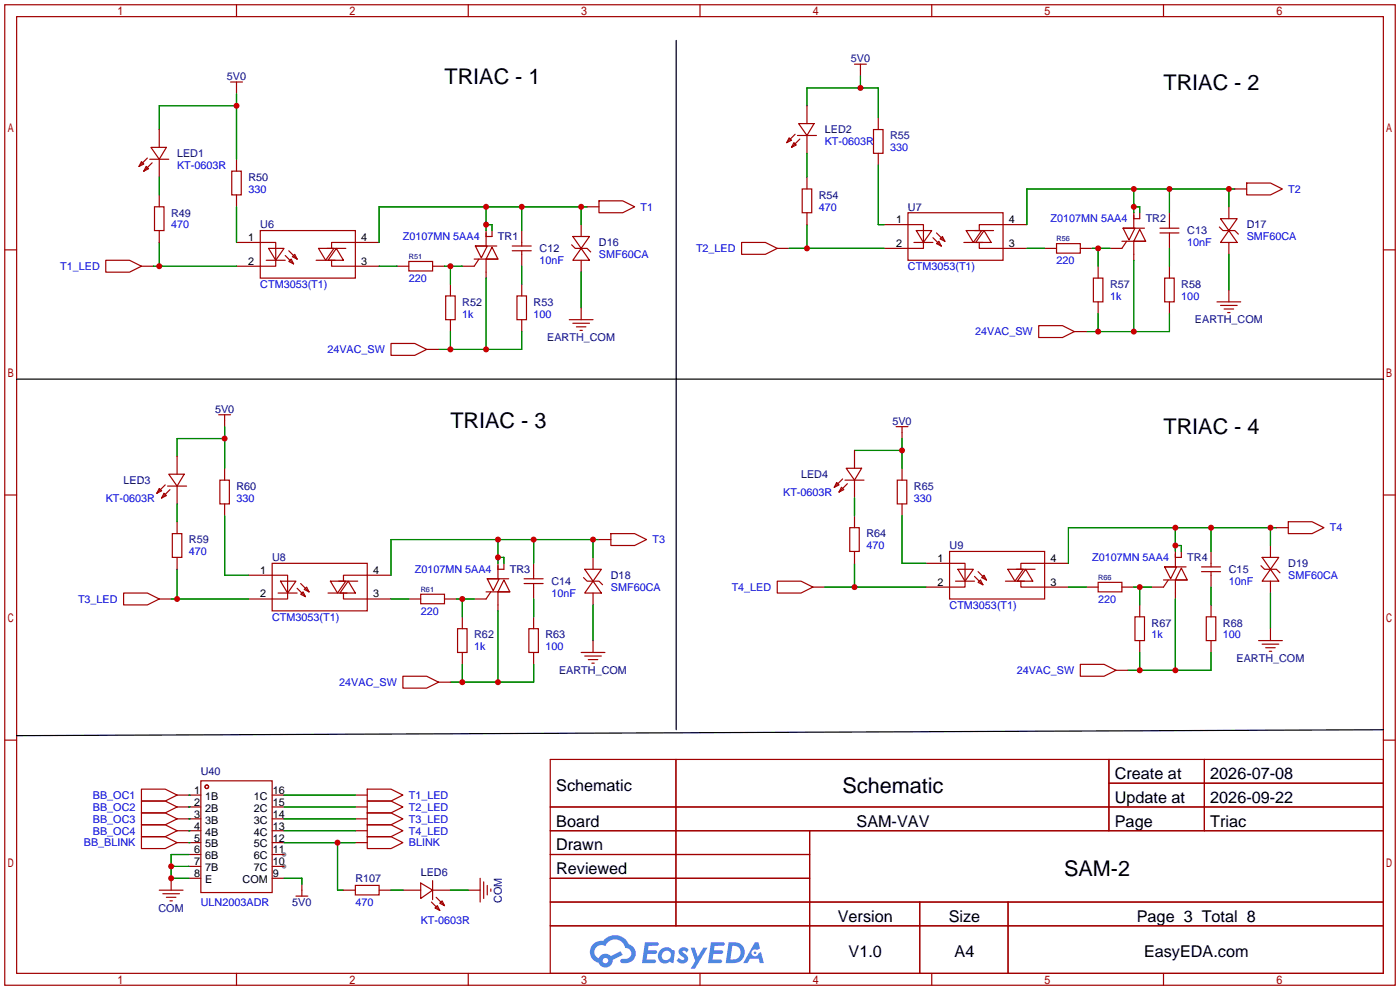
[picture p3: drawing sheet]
<svg xmlns="http://www.w3.org/2000/svg" width="299mm" height="212mm" viewBox="0 0 299 212" stroke-linecap="round" stroke-linejoin="round" font-family="sans-serif">
<g fill="#999">
<circle cx="60.7" cy="185.2" r=".51"/>
<circle cx="60.7" cy="182.6" r=".51"/>
</g>
<g fill="none" stroke="#a10000" stroke-width=".25">
<path d="M1 1h297.2v209.6h-297.2zM3.6 3.6h292.1v204.4h-292.1zM50.5 1v2.6M100.1 1v2.6M149.6 1v2.6M199.1 1v2.6M248.7 1v2.6M1 53.4h2.6M295.7 53.4h2.5M1 105.8h2.6M295.7 105.8h2.5M1 158.2h2.6"/>
<path d="M295.7 158.2h2.5M117.6 162.3h178.1v45.7h-178.1zM117.6 172.5h178.1M117.6 177.5h178.1M144.5 162.3v35.6M173 177.5v30.5M237 162.3v15.2M237 167.4h58.7M257.4 162.3v15.2M117.6 182.6h55.4M117.6 192.8h178.1M117.6 187.7h55.4"/>
<path d="M117.6 197.9h178.1M196.6 192.8v15.2M215.4 192.8v15.2M50.5 208v2.6M100.1 208v2.6M149.6 208v2.6M199.1 208v2.6M248.7 208v2.6"/>
</g>
<g fill="#5487ff">
<path d="M145.3 202.7a1.3 1.3 0 0 1 1.9 .3l-.4 .6a.54 .54 0 0 0-.9-.2l.1 .2a1.34 1.34 0 0 1 .9 1.8 1.47 1.47 0 0 1-2.3-.1l.5-.6 .8 .5a.31 .31 0 0 0 .4-.3 .31 .31 0 0 0-.3-.4 1.12 1.12 0 0 1-.7-1.8z"/>
<path d="M147.6 202.5h.9l.6 2 1.2-2h.9l-2.7 4.6h-.9l1-1.7z"/>
<path d="M137.8 201.4h1.7a1.31 1.31 0 0 1 1.2 .2 .4 .4 0 0 1-.3 .5l-1.8 .1-.1 .9h1.6a.4 .4 0 0 1 .4 .4 .4 .4 0 0 1-.5 .4h-1.6l-.2 1.2h1.4a.46 .46 0 0 1 .5 0 .46 .46 0 0 1 .1 .5l-.4 .2h-2.6z"/>
<path d="M151.9 201.4h1.7a1.32 1.32 0 0 1 1.2 .2 .39 .39 0 0 1-.3 .5l-1.8 .1-.1 .9h1.6a.4 .4 0 0 1 .4 .4 .4 .4 0 0 1-.4 .4h-1.7l-.2 1.2h1.4a.46 .46 0 0 1 .5 0 .46 .46 0 0 1 .1 .5l-.4 .2h-2.6z"/>
<path d="M161.3 201.4h.8l.3 1.3-.6 .4a.75 .75 0 0 0-1.1 .3 .75 .75 0 0 0 .5 1 .75 .75 0 0 0 .9-.7l.5-.2 .6 2.3h-.8l-.3-.9h-1.8l-.5 .9h-1z"/>
<path d="M155.7 201.4l-.6 4.4h1.5a2.27 2.27 0 0 0 2.6-2.2 2.27 2.27 0 0 0-2.7-2.2zM156.5 202.1a1.5 1.5 0 0 1 1.8 1.6 1.5 1.5 0 0 1-1.9 1.4h-.3z"/>
<path d="M141.2 203a1.6 1.6 0 0 0-.3 2.3 1.6 1.6 0 0 0 2.3 .2l.7 .3 .3-2.4-.1-.3-.5-.1a1.58 1.58 0 0 0-2.4 0zM141.8 203.5a.98 .98 0 0 1 1.6 .4 .98 .98 0 0 1-1.1 1.3 .94 .94 0 0 1-.9-.7 .94 .94 0 0 1 .4-1z"/>
<path d="M126.8 201.8a2.37 2.37 0 0 0 1.1 4 1.54 1.54 0 0 0 1.8 1 1.54 1.54 0 0 0 1.2-1.6l2.2-1.1-.5-.8-2 1a1.57 1.57 0 0 0-2.7 .5 1.5 1.5 0 0 1-.7-2.1 1.5 1.5 0 0 1 2.2-.5 2.23 2.23 0 0 1 2.3-1.4 2.23 2.23 0 0 1 2 1.8 1.16 1.16 0 0 1 1.2 1.1 1.16 1.16 0 0 1-1.1 1.2h-.7a.47 .47 0 0 0-.5 .4 .47 .47 0 0 0 .4 .5 2.17 2.17 0 0 0 2.5-.9 2.17 2.17 0 0 0-.3-2.7l-.8-.4a3.2 3.2 0 0 0-5.5-.7l-1.1 .1zM128.8 205.3a.6 .6 0 0 1 1.2 0 .6 .6 0 0 1-1.2 0z"/>
<circle cx="161.4" cy="203.6" r=".28"/>
</g>
<g fill="none" stroke="#a10000" stroke-width=".25">
<path d="M49.3 17.5h2.5M50.5 17.5v2.6M182.6 13.7h2.6M183.9 13.7v2.6M30.2 34.5l.5 .6-1 .5zM31.2 35.6l.5 .5-1 .5zM31.5 33.8l-1.8 1.8M32 34h4.1M32.3 31.5h3.3l-1.6 2.5zM32.5 34.8l-1.8 1.8M34 27.7v3.8M34 34v3.8"/>
<path d="M49.5 36.6h2.1v5.1h-2.1zM50.5 34v2.6M168.7 29.5l.5 .5-1.1 .5zM169.7 30.5l.5 .5-1 .5zM169.9 28.7l-1.8 1.8M170.4 29h4.1M170.7 26.4h3.3l-1.5 2.6zM170.9 29.7l-1.7 1.8M172.5 22.6v3.8M172.5 29v3.8M172.5 37.8v2.6M186.7 27.7h2v5.1h-2z"/>
<path d="M187.7 25.1v2.6M187.7 32.8v2.5M266.4 39.1h5.1l2.6 1.3-2.6 1.3h-5.1zM22.6 55.6h5.1l2.5 1.3-2.5 1.3h-5.1zM30.2 56.9h2.6M33 44.2h2.1v5.1h-2.1zM34 41.7v2.5M34 49.3v2.5M50.5 51.8h8.4v5.1h-8.4M50.5 41.7v2.5M55.6 49.3h20.3v10.1h-20.3zM56.9 55.6h4.1"/>
<path d="M57.4 53.1h3.3l-1.8 2.5zM61 54.6l1.7 1.8M61.7 53.6l1.8 1.8M62.2 55.4l.5 1-1-.5zM62.5 54.9l.5-.5 .5 1zM67.6 55.6h4M68.1 53.1h3.3l-1.8 2.5zM69.8 53.1h4.1M70.9 55.6v1.3h10.1M71.9 53.1l1.5 2.5h-3.3zM81 51.8h-10.1v1.3M84.8 56.9h2.6"/>
<path d="M87.4 55.9h5.1v2h-5.1zM92.5 56.9h2.5M101.3 55.4h5.1M101.6 52.6h2.5l-1.2 2.5zM101.6 52.6h4.6M102.4 55.4l-1.1 1.5h-2.5M103.9 49.3v3.3M103.9 55.4v4M105.2 52.8l1.2 2.6h-2.5zM105.2 49.3v1.2h-1.3M109.5 52.6h4M109.5 53.6h4"/>
<path d="M111.5 49.3v3.3M111.5 53.6v3.3M122.2 52.3l.7 .8h2.6l.7 .7M122.4 50.5h3.6l-1.8 2.6zM124.2 53.1l1.8 2.5h-3.6zM124.2 48v2.5M124.2 55.6v2.6M125.5 44.2h2.5M128 42.9h5.1l2.5 1.3-2.5 1.3h-5.1zM158.5 51.8h5.1l2.5 1.3-2.5 1.3h-5.1zM166.1 53.1h2.6M171.4 40.4h2.1v5.1h-2.1z"/>
<path d="M172.5 45.5v2.5M189 48h8.4v5.1h-8.4M194.1 45.5h20.3v10.1h-20.3zM195.3 51.8h4.1M195.8 49.3h3.3l-1.7 2.5zM199.4 50.8l1.8 1.8M200.2 52.1l.5-.5 .5 1zM200.2 49.8l1.7 1.8M200.9 51.1l.5-.6 .5 1.1zM206 51.8h4.1M206.5 49.3h3.3l-1.8 2.5zM208.3 49.3h4"/>
<path d="M209.3 51.8v1.3h10.2M210.3 49.3l1.5 2.5h-3.3zM219.5 48h-10.2v1.3M223.3 53.1h2.5M225.8 52.1h5.1v2h-5.1zM230.9 53.1h2.5M233.7 59.4h2v5.1h-2zM234.7 56.9v2.5M239.8 51.6h5.1M240 48.8h2.6l-1.3 2.5zM240 48.8h4.6M240.8 51.6l-1 1.5h-2.6"/>
<path d="M242.3 45.5v3.3M242.3 51.6v4M243.6 49l1.3 2.6h-2.6zM243.6 45.5v1.2h-1.3M247.9 48.8h4.1M247.9 49.8h4.1M248.9 59.4h2.1v5.1h-2.1zM249.9 45.5v3.3M249.9 49.8v3.3M249.9 56.9v2.5M260.6 48.5l.8 .8h2.5l.8 .7M260.9 46.7h3.5l-1.8 2.6z"/>
<path d="M262.6 49.3l1.8 2.5h-3.5zM262.6 44.2v2.5M262.6 51.8v2.6M263.9 40.4h2.5M83.6 73.4h5l2.6 1.3-2.6 1.2h-5zM91.2 74.7h2.5M95.2 63.2h2.1v5.1h-2.1zM96.3 60.7v2.5M96.3 68.3v2.6M110.5 63.2h2v5.1h-2zM111.5 60.7v2.5M111.5 68.3v2.6"/>
<path d="M121.7 68.3h5M122.4 69.1h3.6M123.2 69.8h2M124 70.6h.5M124.2 65.8v2.5M222 69.6h5.1l2.5 1.3-2.5 1.2h-5.1zM229.6 70.9h2.6M234.7 64.5v2.6M249.9 64.5v2.6M260.1 64.5h5.1M260.9 65.3h3.5M261.6 66h2.1"/>
<path d="M262.4 66.8h.5M262.6 62v2.5M37.8 97.5v3.8M46.7 88.6h2.6M48 88.6v2.6M182.6 96.3v3.8M191.5 91.2h2.6M192.8 91.2v2.5M34 104.4l.5 .5-1 .5zM35.1 105.4l.5 .5-1.1 .5zM35.3 103.6l-1.8 1.8M35.8 103.9h4.1"/>
<path d="M36.1 101.3h3.3l-1.6 2.6zM36.3 104.6l-1.8 1.8M36.8 114h2.1v5.1h-2.1zM37.8 103.9v3.8M37.8 111.5v2.5M37.8 119.1v2.6M47 102.6h2v5.1h-2zM48 100.1v2.5M48 107.7v2.5M126.7 119.1v2.6M128 115.3h2.6M130.6 114h5l2.6 1.3-2.6 1.3h-5z"/>
<path d="M178.8 103.1l.5 .5-1 .5zM179.8 104.1l.5 .5-1 .6zM180.1 102.4l-1.8 1.7M180.6 102.6h4.1M180.8 100.1h3.3l-1.5 2.5zM181.1 103.4l-1.8 1.8M181.6 112.8h2v5.1h-2zM182.6 102.6v3.8M182.6 110.2v2.6M182.6 117.9v2.5M191.8 102.6h2v5.1h-2zM192.8 100.1v2.5"/>
<path d="M192.8 107.7v2.5M202.9 117.9h20.4v10.1h-20.4zM251.2 117.9v3.3M252.5 117.9v1.2h-1.3M258.8 117.9v3.3M269.7 119.1h3.6l-1.8 2.6zM271.5 116.6v2.5M272.8 112.8h2.5M275.3 111.5h5.1l2.6 1.3-2.6 1.2h-5.1zM26.4 126.7h5.1l2.5 1.3-2.5 1.3h-5.1zM34 128h2.6M53.1 122.9h8.4v5.1h-8.4"/>
<path d="M58.2 120.4h20.3v10.2h-20.3zM59.4 126.7h4.1M59.9 124.2h3.3l-1.7 2.5zM63.5 125.7l1.8 1.8M64.3 127l.5-.5 .5 1zM64.3 124.7l1.7 1.8M65.5 125.5l.5 1-1-.5zM70.1 126.7h4.1M70.6 124.2h3.3l-1.8 2.5zM72.4 124.2h4.1M73.4 126.7v1.3h10.2M74.4 124.2l1.5 2.5h-3.3z"/>
<path d="M83.6 122.9h-10.2v1.3M87.4 128h2.5M89.9 127h5.1v2h-5.1zM95 128h2.5M97.8 134.4h2v5h-2zM98.8 131.8v2.6M98.8 139.4v2.6M103.9 126.5h5.1M104.1 123.7h2.6l-1.3 2.5zM104.1 123.7h4.6M104.9 126.5l-1 1.5h-2.6M106.4 120.4v3.3"/>
<path d="M106.4 126.5v4.1M107.7 124l1.3 2.5h-2.6zM107.7 120.4v1.3h-1.3M112 123.7h4.1M112 124.7h4.1M113 134.4h2.1v5h-2.1zM114 120.4v3.3M114 124.7v3.3M114 131.8v2.6M114 139.4v2.6M124.2 139.4h5.1M124.7 123.4l.8 .8h2.5l.8 .8"/>
<path d="M125 121.7h3.5l-1.8 2.5zM126.7 124.2l1.8 2.5h-3.5zM126.7 126.7v2.6M126.7 136.9v2.5M166.1 124.2h5.1l2.5 1.3-2.5 1.2h-5.1zM173.7 125.5h2.6M197.9 120.4h8.3v5.1h-8.3M204.2 124.2h4.1M204.7 121.7h3.3l-1.8 2.5zM208.3 123.2l1.8 1.8M209 124.5l.5-.5 .6 1zM209 122.2l1.8 1.8"/>
<path d="M209.8 123.4l.5-.5 .5 1.1zM214.9 124.2h4M215.4 121.7h3.3l-1.8 2.5zM217.2 121.7h4M218.2 124.2v1.3h10.1M219.2 121.7l1.5 2.5h-3.3zM228.3 120.4h-10.1v1.3M232.2 125.5h2.5M234.7 124.5h5.1v2h-5.1zM239.8 125.5h2.5M242.6 131.8h2v5.1h-2zM243.6 129.3v2.5"/>
<path d="M243.6 136.9v2.5M248.7 124h5M248.9 121.2h2.6l-1.3 2.5zM248.9 121.2h4.6M249.7 124l-1 1.5h-2.6M251.2 124v4M252.5 121.4l1.2 2.6h-2.5zM256.8 121.2h4.1M256.8 122.2h4.1M257.8 131.8h2v5.1h-2zM258.8 122.2v3.3M258.8 129.3v2.5"/>
<path d="M258.8 136.9v2.5M269 136.9h5.1M269.5 120.9l.8 .8h2.5l.8 .7M269.7 137.7h3.6M270.5 138.4h2M271.3 139.2h.5M271.5 121.7l1.8 2.5h-3.6zM271.5 124.2v2.5M271.5 134.4v2.5M86.1 144.5h5.1l2.5 1.3-2.5 1.3h-5.1zM93.7 145.8h2.6M125 140.2h3.5"/>
<path d="M125.7 141h2.1M126.5 141.7h.5M230.9 142h5.1l2.5 1.3-2.5 1.2h-5.1zM238.5 143.3h2.5M30.2 168.7h5.1l2.5 1.2-2.5 1.3h-5.1zM30.2 171.2h5.1l2.5 1.3-2.5 1.2h-5.1zM30.2 173.7h5.1l2.5 1.3-2.5 1.3h-5.1zM30.2 176.3h5.1l2.5 1.2-2.5 1.3h-5.1zM30.2 178.8h5.1l2.5 1.3-2.5 1.3h-5.1zM37.8 169.9h5.1M37.8 172.5h5.1M37.8 175h5.1"/>
<path d="M37.8 177.5h5.1M42.9 166.9h15.3v23.9h-15.3zM58.2 169.9h2.5M58.2 172.5h2.5M58.2 175h2.5M58.2 177.5h2.5M75.9 169.9h2.6M75.9 172.5h2.6M75.9 175h2.6M75.9 177.5h2.6M78.5 168.7h5.1l2.5 1.2-2.5 1.3h-5.1zM78.5 171.2h5.1l2.5 1.3-2.5 1.2h-5.1z"/>
<path d="M78.5 173.7h5.1l2.5 1.3-2.5 1.3h-5.1zM78.5 176.3h5.1l2.5 1.2-2.5 1.3h-5.1zM78.5 178.8h5.1l2.5 1.3-2.5 1.3h-5.1zM34 190.2h5.1M34.8 191h3.6M35.6 191.8h2M36.3 192.5h.5M36.6 187.7v2.5M37.8 180.1h5.1M40.4 182.6h2.5M40.4 185.2h2.5M40.4 187.7h2.5"/>
<path d="M58.2 180.1h2.5M58.2 182.6h2.5M58.2 185.2h2.5M58.2 187.7h2.5M63.2 191.5h2.6M64.5 189v2.5M73.4 190.2h2.5M75.9 189.2h5.1v2.1h-5.1zM75.9 180.1h2.6M81 190.2h2.6M86.1 190.2h3.8M89.9 188.7l2.6 1.5-2.6 1.8z"/>
<path d="M92.2 192.8l1.8 1.8M92.5 190.2h3.8M92.5 188.2v4.1M93 194.1l.5-.6 .5 1.1zM93.2 191.8l1.8 1.7M94 193l.5-.5 .5 1zM100.1 190.2h2.5M102.6 187.7v5.1M103.4 188.5v3.5M104.1 189.2v2.1M104.9 190v.5"/>
<circle cx="44.2" cy="168.1" r=".38"/>
</g>
<g fill="none" stroke="#008700" stroke-width=".25">
<path d="M183.9 16.3v2.5M34 37.8v3.9M50.5 20.1v13.9M50.5 22.6h-16.5v5.1M172.5 22.6v-3.8h15.2v6.3M172.5 32.8v5M187.7 35.3v12.7h1.3M32.8 56.9h17.7M34 51.8v5.1M50.5 44.2v7.6M81 56.9h3.8M95 56.9h3.8"/>
<path d="M96.3 56.9v3.8M103.9 44.2v5.1M103.9 59.4v15.3M103.9 48h1.3v1.3M111.5 44.2v5.1M111.5 56.9v3.8M124.2 44.2v3.8M124.2 58.2v7.6M125.5 44.2h-44.5v7.6M168.7 53.1h20.3M172.5 48v5.1M219.5 53.1h3.8"/>
<path d="M233.4 53.1h3.8M234.7 53.1v3.8M242.3 44.2h1.3v1.3M242.3 40.4v5.1M242.3 55.6v15.3M249.9 40.4v5.1M249.9 53.1v3.8M262.6 40.4v3.8M262.6 54.4v7.6M263.9 40.4h-44.4v7.6M96.3 70.9v3.8M111.5 70.9v3.8h-17.8"/>
<path d="M234.7 67.1v3.8M249.9 67.1v3.8h-17.7M48 91.2v8.9M48 93.7h-10.2v3.8M182.6 96.3h10.2M192.8 93.7v6.4M37.8 107.7v3.8M48 110.2v12.7h5.1M106.4 115.3v5.1M106.4 119.1h1.3v1.3M114 115.3v5.1M126.7 115.3v3.8"/>
<path d="M128 115.3h-44.4v7.6M182.6 106.4v3.8M192.8 110.2v10.2h5.1M251.2 112.8v5.1M251.2 116.6h1.3v1.3M258.8 112.8v5.1M271.5 112.8v3.8M272.8 112.8h-44.5v7.6M36.6 128h16.5M37.8 121.7v6.3M83.6 128h3.8M97.5 128h3.8"/>
<path d="M98.8 128v3.8M106.4 130.6v15.2M114 128v3.8M126.7 129.3v7.6M176.3 125.5h21.6M182.6 120.4v5.1M228.3 125.5h3.9M242.3 125.5h3.8M243.6 125.5v3.8M243.6 139.4v3.9M251.2 128v15.3M258.8 125.5v3.8"/>
<path d="M258.8 139.4v3.9h-17.8M271.5 126.7v7.7M98.8 142v3.8M114 142v3.8h-17.7M40.4 169.9h.1M40.4 172.5h.1M40.4 175h.1M40.4 177.5h.1M60.7 169.9h15.2M60.7 172.5h15.2M60.7 175h15.2M60.7 177.5h15.2"/>
<path d="M36.6 185.2h3.8M40.4 180.1h.1M40.4 182.6h-3.8v5.1h3.8M60.7 187.7h3.8v1.3M60.7 180.1h15.2M72.1 180.1v10.1h1.3M83.6 190.2h2.5M96.3 190.2h3.8"/>
</g>
<path d="M144.5 8.6v147.4M3.6 81h292.1M295.7 156l-292.1 1.2" fill="none" stroke="#000" stroke-width=".25"/>
<g fill="#c00">
<circle cx="50.5" cy="22.6" r=".63"/>
<circle cx="34" cy="56.9" r=".63"/>
<circle cx="124.2" cy="44.2" r=".63"/>
<circle cx="111.5" cy="44.2" r=".63"/>
<circle cx="103.9" cy="44.2" r=".63"/>
<circle cx="103.9" cy="48" r=".63"/>
<circle cx="96.3" cy="56.9" r=".63"/>
<circle cx="103.9" cy="74.7" r=".63"/>
<circle cx="96.3" cy="74.7" r=".63"/>
<circle cx="183.9" cy="18.8" r=".63"/>
<circle cx="172.5" cy="53.1" r=".63"/>
<circle cx="262.6" cy="40.4" r=".63"/>
<circle cx="249.9" cy="40.4" r=".63"/>
<circle cx="242.3" cy="40.4" r=".63"/>
<circle cx="242.3" cy="44.2" r=".63"/>
<circle cx="234.7" cy="53.1" r=".63"/>
<circle cx="242.3" cy="70.9" r=".63"/>
<circle cx="234.7" cy="70.9" r=".63"/>
<circle cx="48" cy="93.7" r=".63"/>
<circle cx="37.8" cy="128" r=".63"/>
<circle cx="126.7" cy="115.3" r=".63"/>
<circle cx="114" cy="115.3" r=".63"/>
<circle cx="106.4" cy="115.3" r=".63"/>
<circle cx="106.4" cy="119.1" r=".63"/>
<circle cx="98.8" cy="128" r=".63"/>
<circle cx="106.4" cy="145.8" r=".63"/>
<circle cx="98.8" cy="145.8" r=".63"/>
<circle cx="192.8" cy="96.3" r=".63"/>
<circle cx="182.6" cy="125.5" r=".63"/>
<circle cx="271.5" cy="112.8" r=".63"/>
<circle cx="258.8" cy="112.8" r=".63"/>
<circle cx="251.2" cy="112.8" r=".63"/>
<circle cx="251.2" cy="116.6" r=".63"/>
<circle cx="243.6" cy="125.5" r=".63"/>
<circle cx="251.2" cy="143.3" r=".63"/>
<circle cx="243.6" cy="143.3" r=".63"/>
<circle cx="36.6" cy="187.7" r=".63"/>
<circle cx="36.6" cy="185.2" r=".63"/>
<circle cx="72.1" cy="180.1" r=".63"/>
</g>
<g font-size="4.6">
<text x="95" y="17.9">TRIAC - 1</text>
<text x="248.7" y="19.1">TRIAC - 2</text>
<text x="96.3" y="91.5">TRIAC - 3</text>
<text x="248.7" y="92.8">TRIAC - 4</text>
<text x="180.1" y="169.4">Schematic</text>
<text x="227.4" y="187.2">SAM-2</text>
</g>
<g font-size="3.5">
<text x="238.3" y="166.5">Create at</text>
<text x="258.7" y="166.5">2026-07-08</text>
<text x="118.9" y="169.1">Schematic</text>
<text x="238.3" y="171.6">Update at</text>
<text x="258.7" y="171.6">2026-09-22</text>
<text x="118.9" y="176.7">Board</text>
<text x="183.1" y="176.7">SAM-VAV</text>
<text x="238.3" y="176.7">Page</text>
<text x="258.7" y="176.7">Triac</text>
<text x="118.9" y="181.8">Drawn</text>
<text x="118.9" y="186.8">Reviewed</text>
<text x="179.1" y="197">Version</text>
<text x="202.8" y="197">Size</text>
<text x="243" y="197">Page 3 Total 8</text>
<text x="181.4" y="204.6">V1.0</text>
<text x="204" y="204.6">A4</text>
<text x="244.5" y="204.6">EasyEDA.com</text>
</g>
<g font-size="2.3" fill="#000080">
<text x="48.5" y="17.1">5V0</text>
<text x="181.8" y="13.3">5V0</text>
<text x="176.3" y="28.5">LED2</text>
<text x="190.2" y="29.8">R55</text>
<text x="37.8" y="33.6">LED1</text>
<text x="53.1" y="38.7">R50</text>
<text x="36.6" y="46.3">R49</text>
<text x="175" y="42.5">R54</text>
<text x="194.1" y="45">U7</text>
<text x="244.9" y="47.5">TR2</text>
<text x="55.6" y="48.8">U6</text>
<text x="106.4" y="51.4">TR1</text>
<text x="115.3" y="53.9">C12</text>
<text x="128" y="52.6">D16</text>
<text x="253.7" y="50.1">C13</text>
<text x="266.4" y="48.8">D17</text>
<text x="98.8" y="65.3">R52</text>
<text x="114" y="65.3">R53</text>
<text x="237.2" y="61.5">R57</text>
<text x="252.5" y="61.5">R58</text>
<text x="255.4" y="69.1">EARTH_COM</text>
<text x="117" y="72.9">EARTH_COM</text>
<text x="46" y="88.2">5V0</text>
<text x="190.7" y="90.7">5V0</text>
<text x="26.4" y="103.4">LED3</text>
<text x="50.5" y="104.7">R60</text>
<text x="171.2" y="102.2">LED4</text>
<text x="195.3" y="104.7">R65</text>
<text x="40.4" y="116.1">R59</text>
<text x="58.2" y="119.9">U8</text>
<text x="185.2" y="114.9">R64</text>
<text x="202.9" y="117.4">U9</text>
<text x="253.7" y="119.9">TR4</text>
<text x="109" y="122.5">TR3</text>
<text x="117.9" y="125">C14</text>
<text x="130.6" y="123.7">D18</text>
<text x="262.6" y="122.5">C15</text>
<text x="275.3" y="121.2">D19</text>
<text x="101.3" y="136.4">R62</text>
<text x="116.6" y="136.4">R63</text>
<text x="246.1" y="133.9">R67</text>
<text x="261.4" y="133.9">R68</text>
<text x="264.3" y="141.5">EARTH_COM</text>
<text x="119.5" y="144.1">EARTH_COM</text>
<text x="42.9" y="165.7">U40</text>
<text x="75.9" y="188.5">R107</text>
<text x="89.9" y="187.2">LED6</text>
<text x="33.9" y="194.9">COM</text>
<text x="62.5" y="193.6">5V0</text>
<text x="107.2" y="192.9" transform="rotate(-90 107.2 192.9)">COM</text>
</g>
<g font-size="2.3" fill="#00f">
<text x="176.3" y="31">KT-0603R</text>
<text x="190.2" y="32.3">330</text>
<text x="37.8" y="36.1">KT-0603R</text>
<text x="53.1" y="41.2">330</text>
<text x="275.3" y="41.2">T2</text>
<text x="136.9" y="45">T1</text>
<text x="175" y="45">470</text>
<text x="224.5" y="47.5">Z0107MN 5AA4</text>
<text x="36.6" y="48.8">470</text>
<text x="86.1" y="51.4">Z0107MN 5AA4</text>
<text x="148.8" y="53.9">T2_LED</text>
<text x="253.7" y="52.6">10nF</text>
<text x="266.4" y="51.4">SMF60CA</text>
<text x="12.9" y="57.7">T1_LED</text>
<text x="115.3" y="56.4">10nF</text>
<text x="128" y="55.2">SMF60CA</text>
<text x="194.1" y="57.7">CTM3053(T1)</text>
<text x="225.8" y="56.4">220</text>
<text x="55.6" y="61.5">CTM3053(T1)</text>
<text x="87.4" y="60.2">220</text>
<text x="237.2" y="64.1">1k</text>
<text x="252.5" y="64.1">100</text>
<text x="98.8" y="67.9">1k</text>
<text x="114" y="67.9">100</text>
<text x="208.4" y="71.7">24VAC_SW</text>
<text x="70" y="75.5">24VAC_SW</text>
<text x="22.6" y="107.2">KT-0603R</text>
<text x="50.5" y="107.2">330</text>
<text x="167.4" y="106">KT-0603R</text>
<text x="195.3" y="107.2">330</text>
<text x="284.2" y="113.6">T4</text>
<text x="40.4" y="118.7">470</text>
<text x="139.4" y="116.1">T3</text>
<text x="185.2" y="117.4">470</text>
<text x="233.4" y="119.9">Z0107MN 5AA4</text>
<text x="88.6" y="122.5">Z0107MN 5AA4</text>
<text x="262.6" y="125">10nF</text>
<text x="275.3" y="123.7">SMF60CA</text>
<text x="16.7" y="128.8">T3_LED</text>
<text x="89.9" y="131.4">220</text>
<text x="117.9" y="127.6">10nF</text>
<text x="130.6" y="126.3">SMF60CA</text>
<text x="156.4" y="126.3">T4_LED</text>
<text x="202.9" y="130.1">CTM3053(T1)</text>
<text x="234.7" y="128.8">220</text>
<text x="58.2" y="132.6">CTM3053(T1)</text>
<text x="246.1" y="136.4">1k</text>
<text x="261.4" y="136.4">100</text>
<text x="101.3" y="139">1k</text>
<text x="116.6" y="139">100</text>
<text x="72.5" y="146.6">24VAC_SW</text>
<text x="217.3" y="144.1">24VAC_SW</text>
<text x="19.8" y="170.7">BB_OC1</text>
<text x="19.8" y="173.3">BB_OC2</text>
<text x="87.4" y="170.7">T1_LED</text>
<text x="87.4" y="173.3">T2_LED</text>
<text x="19.8" y="175.8">BB_OC3</text>
<text x="19.8" y="178.4">BB_OC4</text>
<text x="87.4" y="175.8">T3_LED</text>
<text x="87.4" y="178.4">T4_LED</text>
<text x="17.9" y="180.9">BB_BLINK</text>
<text x="87.4" y="180.9">BLINK</text>
<text x="42.9" y="193.6">ULN2003ADR</text>
<text x="75.9" y="193.6">470</text>
<text x="89.9" y="197.4">KT-0603R</text>
</g>
<g font-size="2.3">
<text x="191.5" y="47.7">1</text>
<text x="215.6" y="47.7">4</text>
<text x="53.1" y="51.5">1</text>
<text x="77.2" y="51.5">4</text>
<text x="191.5" y="52.8">2</text>
<text x="215.6" y="52.8">3</text>
<text x="53.1" y="56.6">2</text>
<text x="77.2" y="56.6">3</text>
<text x="55.6" y="122.6">1</text>
<text x="79.8" y="122.6">4</text>
<text x="200.4" y="125.1">2</text>
<text x="200.4" y="120.1">1</text>
<text x="224.5" y="120.1">4</text>
<text x="224.5" y="125.1">3</text>
<text x="55.6" y="127.7">2</text>
<text x="79.8" y="127.7">3</text>
<text x="41.5" y="169.7">1</text>
<text x="41.5" y="172.2">2</text>
<text x="43.9" y="171">1B</text>
<text x="43.9" y="173.5">2B</text>
<text x="54.3" y="173.5">2C</text>
<text x="54.3" y="171">1C</text>
<text x="58.3" y="172.2">15</text>
<text x="58.3" y="169.7">16</text>
<text x="41.5" y="174.8">3</text>
<text x="41.5" y="177.3">4</text>
<text x="41.5" y="179.9">5</text>
<text x="43.9" y="176">3B</text>
<text x="43.9" y="178.6">4B</text>
<text x="54.3" y="178.6">4C</text>
<text x="54.3" y="176">3C</text>
<text x="58.3" y="179.9">12</text>
<text x="58.3" y="177.3">13</text>
<text x="58.3" y="174.8">14</text>
<text x="41.5" y="182.4">6</text>
<text x="41.5" y="184.9">7</text>
<text x="43.9" y="181.1">5B</text>
<text x="43.9" y="183.7">6B</text>
<text x="54.3" y="183.7">6C</text>
<text x="54.3" y="181.1">5C</text>
<text x="58.3" y="184.9">10</text>
<text x="58.3" y="182.4">11</text>
<text x="41.5" y="187.5">8</text>
<text x="43.9" y="186.2">7B</text>
<text x="43.9" y="188.7">E</text>
<text x="51.8" y="188.7">COM</text>
<text x="54.3" y="186.2">7C</text>
<text x="58.3" y="187.5">9</text>
</g>
<g font-size="1.6" fill="#000080">
<text x="225.8" y="51.5">R56</text>
<text x="87.4" y="55.3">R51</text>
<text x="234.7" y="123.9">R66</text>
<text x="89.9" y="126.4">R61</text>
</g>
</svg>
